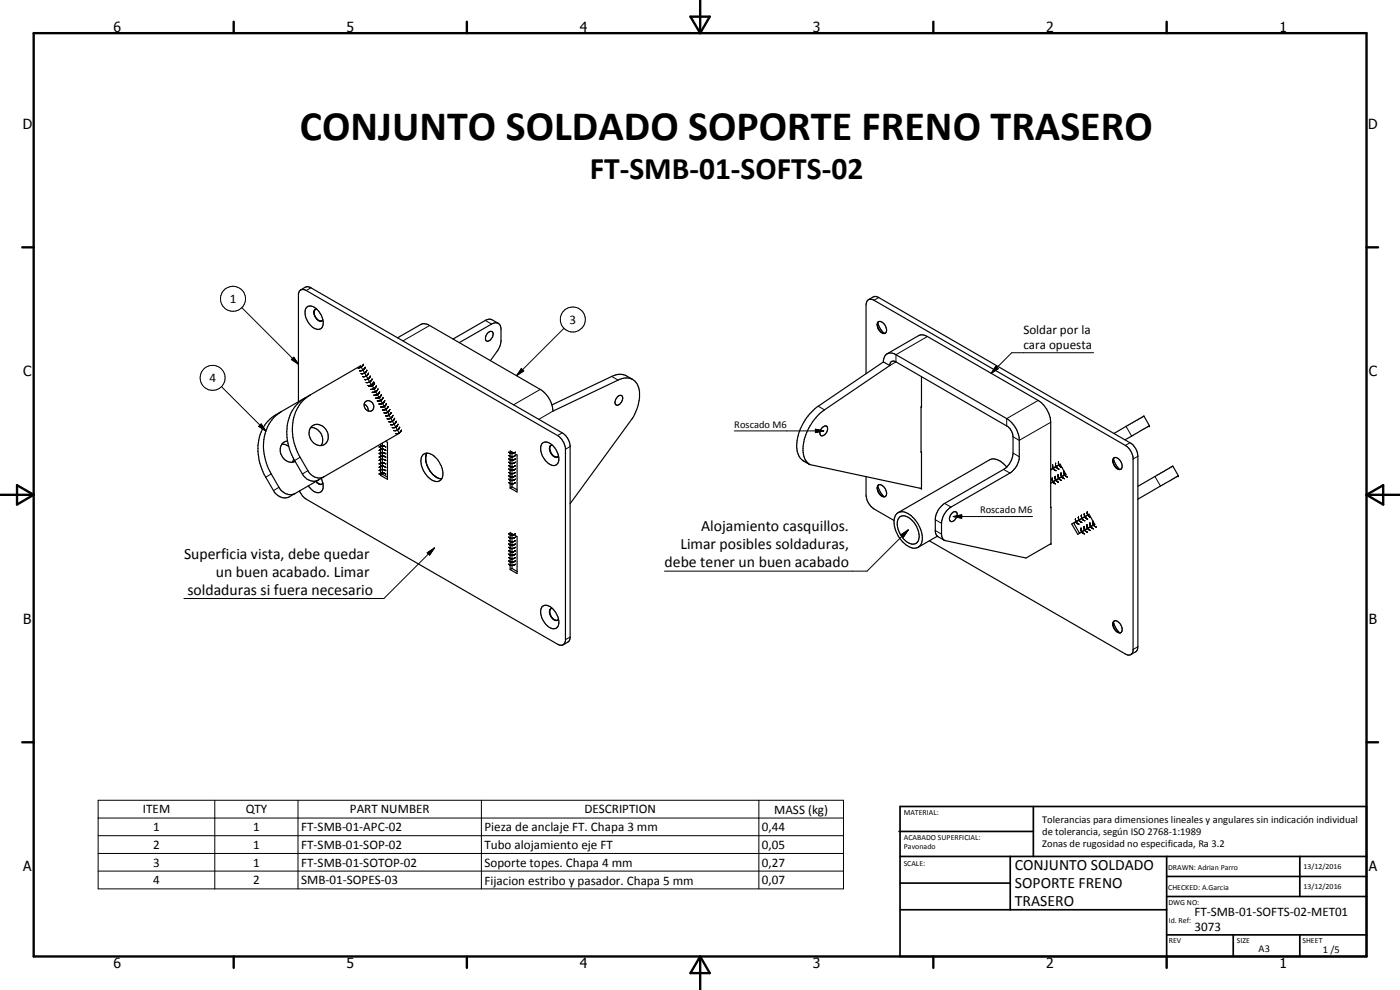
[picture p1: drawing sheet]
<svg xmlns="http://www.w3.org/2000/svg" width="420mm" height="297mm" viewBox="0 0 420 297" stroke-linecap="round" stroke-linejoin="round" font-family="sans-serif">
<g fill="none" stroke="#000" stroke-width=".35">
<path d="M90.2 87l-.3 .3-.3 .9v32.4M90.2 87h1.4l75.7 43.7a5.4 5.4 0 0 1 2.4 3.7v57.9l-.7 1.2M90.2 87l1.7-.9 1.1 .1 75.7 43.7a5.1 5.1 0 0 1 2.4 3.7v57.9l-.5 1-1.6 1M91.9 92.3a2.16 2.16 0 0 1 3.3 .6 5.1 5.1 0 0 1 1.5 5.3 2.22 2.22 0 0 1-3.5-.6 4.8 4.8 0 0 1-1.3-5.3zM94.3 93.1a2.52 2.52 0 0 0 2.2 3.3M94.4 93.1a2.54 2.54 0 0 0 2.1 3.2M94.6 92.8l-.2 .3M94.6 92.8l-.3 .3M95 92.8h-.4M96.9 95.9l-.4 .4M146.4 99.9l.9-.5a.96 .96 0 0 1 .8 .6 .96 .96 0 0 1-.2 1 1.62 1.62 0 0 1-1.9 1.3 1.84 1.84 0 0 1 .4-2.4zM149.6 97l-2.5-1.2-1.1 .2-10 5.7"/>
<path d="M260.6 89.9l1.9-1 .9 .2 75.7 43.7a5 5 0 0 1 2.4 4.1v57.2l-.5 1.4-1.6 .9M260.6 89.9h1.4l75.7 43.7a5.2 5.2 0 0 1 2.4 3.7v57.9a1.37 1.37 0 0 1-.9 1.3 1.37 1.37 0 0 1-1.5-.3l-58.8-33.9M260.6 89.9l-.5 .6-.2 .9v20.7M263.4 96.7a2.47 2.47 0 0 0 2.2 3.3l.2-.1M263.4 96.8l-.1 .8 .4 1.2 .7 .8 .9 .4M263.4 96.8l.7 1.8 1.2 1.4M263.7 96.5a2.42 2.42 0 0 1 2.1 3.4M263.7 96.5l-.3 .3M263.7 96.5l-.1 .1M265.7 99.9l-.4 .1M91.4 119.5a11.7 11.7 0 0 0-5.3 11.8l.5 2.6M93.1 118.5a12 12 0 0 0-5.2 12.7l1.3 4.4 3.2 5.6a3.7 3.7 0 0 0 4.8 1.8"/>
<path d="M93.1 118.5l-10.3 6a12.3 12.3 0 0 0-5 13.5l1.5 4.4 2.8 4.8a3.7 3.7 0 0 0 4.8 1.8l1.6-.9M111.5 115.4l5.1 8.9M111.5 115.6l-3.3-5.8-15.1 8.7M111.6 115.5l-.1 .1M119.3 101.3l7-3.9a2.76 2.76 0 0 1 2.6 .3l33.2 19.1a8.1 8.1 0 0 1 3.8 6.6l19.6-9.4a4.1 4.1 0 0 1 4.3-.2 4.1 4.1 0 0 1 2.1 3.8 13.6 13.6 0 0 1-2.3 8.1l-18.5 25.4M137.9 102.8l9.6-5.6a1.72 1.72 0 0 1 1.8-.2 1.72 1.72 0 0 1 1.1 1.5v4l-.3 1.3-.7 1.3-2.2 3.1M185.3 119.1l.4-.4a.88 .88 0 0 1 1.2 .3 .88 .88 0 0 1-.2 1.2 1.39 1.39 0 0 1-2 1.1l-.1-.9zM189.9 113.8a6.5 6.5 0 0 0-3.2-1.4h-1.5l-1.6 .5-18 8.6M265.1 108.6l-19.5 13.3a14.9 14.9 0 0 0-6.4 12.8 4.6 4.6 0 0 0 1.8 3.5l1.9 1.1M265.1 108.6a2.28 2.28 0 0 1 1.1-2.5 2.28 2.28 0 0 1 2.7 .3l33.2 19.2a8.3 8.3 0 0 1 3.8 6.1v5.8a6.4 6.4 0 0 1-2.8 4.4l-17.7 10.2a6.3 6.3 0 0 0-2.8 4.9v3.3a1.79 1.79 0 0 0 1.2 1.9l24.1 5.2 7.5-4.3M265.1 108.6l1.9 1.1M266.2 106.2l9.7-5.6 1-.1 .7 .1 34 19.5a8.2 8.2 0 0 1 3.7 6.6l.1 25.5"/>
<path d="M267 109.7l-19.6 13.3a15 15 0 0 0-6.3 13.3 4 4 0 0 0 2.2 3.1l33.3 7.1M267 109.7a1.14 1.14 0 0 1 .6-1.2 1.14 1.14 0 0 1 1.3 .1l33.2 19.2a4 4 0 0 1 1.9 3.3v4.8a6.3 6.3 0 0 1-2.8 4.9l-17.7 10.2a6.3 6.3 0 0 0-2.8 4.6l.1 4.5 .7 .9 1.9 1.1M276.6 113l-.2 9.2M84.4 123.5a12.5 12.5 0 0 0-4.7 14.5l.8 2.5 3.2 5.7a3.8 3.8 0 0 0 4.8 1.9M84.6 133.3l1 .1 1 .5M86.3 132.3a2.84 2.84 0 0 0-1.6 4.8 3 3 0 0 0 3.8 1.3M86.6 133.9l1.4 3.4 2.8 4.9a3.8 3.8 0 0 0 4.8 1.8M88.1 137.7l-.4 1M93.2 128.3a3.6 3.6 0 0 1 3.1 5.4M93.5 127.9a3.1 3.1 0 0 1 4.8 1.9 2.63 2.63 0 0 1-.8 3.5 2.63 2.63 0 0 1-3.4-.5 3.4 3.4 0 0 1-.6-4.9zM109.3 121.3l1 .9 .2 1.1M109.6 120.6a1.63 1.63 0 0 1 2.3 .5 1.63 1.63 0 0 1-.6 2.3 1.79 1.79 0 0 1-1.7-.9 1.79 1.79 0 0 1 0-1.9z"/>
<path d="M114.2 133.3v9.3M114.8 132.9v9.4M115.7 132.4l.6 .3v11.1l-2.1-1.2M116.6 124.2l3.2 5.8-22.6 13M126.9 136.4a2.95 2.95 0 0 1 4.1 1.1 5.7 5.7 0 0 1 1.4 6.4 2.7 2.7 0 0 1-4-.8 5.6 5.6 0 0 1-1.6-6.4zM128.1 136a6.3 6.3 0 0 0 4.1 7.6l.3 .1M153.1 135.3l2.1 1.2v11.1l-2.1-1.2zM153.7 135.6v10.5M162.6 133.1a2.02 2.02 0 0 1 3 .3 5.5 5.5 0 0 1 1.8 5.6 2.02 2.02 0 0 1-3.2-.3 4.9 4.9 0 0 1-1.6-5.6zM165 133.9a2.52 2.52 0 0 0 2.2 3.3M165.1 133.9a2.61 2.61 0 0 0 2.1 3.3M165.3 133.6l-.2 .3"/>
<path d="M165.3 133.6l-.3 .3M165.8 133.6h-.5M167.6 136.8l-.4 .4M246.7 128.4a.89 .89 0 0 1 .8-.6 .89 .89 0 0 1 .9 .6 1.79 1.79 0 0 1-2.1 2.2l-.2-.4v-.7zM276.4 135.6h.2M276.6 135.6v11.1l-.5-.2M276.6 122v13.6M318.2 139.4l-2.9 1.6M334.2 137.6l.6 1.8 1.2 1.4M334.2 137.6a2.67 2.67 0 0 0 1.8 3.2M334.3 137.4a2 2 0 0 1 2.4 1.9v1.1l-.4 .4M334.3 137.5l-.1 .1"/>
<path d="M334.4 137.3a2.03 2.03 0 0 0 .5 3l.7 .5h.7M343.3 124.8v.1M343.3 124.9l-9 5.1M343.3 124.8l1.7 3-7.4 4.2M351.9 139.9h.1M351.9 139.9l-10.4 6M352 139.9l1.6 2.8-12.1 7.1M89.9 147.3l.9 1.5 1.1 1 75.4 43.5 .9 .3 .8-.1M94.8 144.4a1.72 1.72 0 0 0 1.7 .9M94.9 144.4l.9 .8 .7 .1M95.6 144l-7.1 4.1M96.4 143.6a3 3 0 0 1-.2 4.1 2.89 2.89 0 0 1-3.4-1.5l-.3-.4"/>
<path d="M96.6 145.2l-.1 .1M96.9 144.9l-.4 .4M97.2 143l-1.6 1M114.8 142.3l-.6 .3M114.8 142.3l1.5 .8M153.1 159.8l2.1 1.2v11.1l-2.1-1.2zM153.7 146.1l-.6 .3M153.7 146.1l1.5 .8M259.9 143v5.6a5.5 5.5 0 0 0 2.4 4.1l6 3.5M263.4 145.8l.7 1.7 1.2 1.5M263.4 145.8a2.76 2.76 0 0 0 1.9 3.2M263.7 145.5a2.42 2.42 0 0 1 2.1 3.4l-.2 .1"/>
<path d="M263.7 145.5a2.25 2.25 0 0 0-.1 2.3 2.25 2.25 0 0 0 2.1 1.2M263.7 145.5l-.3 .3M265.3 149h.2M269.1 154.2a2.69 2.69 0 0 1 3.6 0 8.6 8.6 0 0 1 3.9 8.8 2.59 2.59 0 0 1-4.4 .7 9.2 9.2 0 0 1-3.8-8.1zM269.9 155.2a2.91 2.91 0 0 1 4 1.1 6.7 6.7 0 0 1 1.8 5.8 2.09 2.09 0 0 1-3.6 .4 6.2 6.2 0 0 1-2.4-7zM285.6 154.1a.88 .88 0 0 1 .8-.6 .88 .88 0 0 1 .9 .6 2.34 2.34 0 0 1-1.8 2.4l-.4-.2-.2-.8zM302.1 140.1a5.4 5.4 0 0 0-4.4-2.4l-28.1 16.1M315.3 152.2h.1M315.3 140.8l2.8-1.6 1.8 3.2-4.6 2.6M315.4 152.2v11.1l-.2-.1M316.1 144.4l.1 .1M319.9 142.2l-4.6 2.7"/>
<path d="M321.6 157.2l5.2-2.9 1.8 3.1-5.1 2.9zM323 156.4l.1 .1M324.8 159.4l.1 .1M326.8 154.3l-4.5 2.7 1.6 2.9 4.6-2.6M336 140.8h.2M153.7 170.6l-.6 .3M153.7 160.1v10.5M153.7 170.6l1.5 .8M281.3 160.9l-5.8 3.3M162.6 182.1a2.36 2.36 0 0 1 3.6 .9 4.6 4.6 0 0 1 1 5.3 2.57 2.57 0 0 1-3.6-1.2 4.6 4.6 0 0 1-1-5zM165 183.1a2.56 2.56 0 0 0 2.2 3l.4-.3M165.2 182.8l-.1 .1"/>
<path d="M165.3 182.6a1.99 1.99 0 0 0 .1 2.3l.8 .9 .8 .3M165.3 182.6l-.1 .2M165.8 182.5l-.5 .1M334.2 186.6l.6 1.8 1.2 1.4a2.67 2.67 0 0 1-1.8-3.2zM334.3 186.4a1.96 1.96 0 0 1 2.4 1.9 1.06 1.06 0 0 1-.3 1.5 1.06 1.06 0 0 1-1.5-.5 2.52 2.52 0 0 1-.6-2.9zM334.4 186.3l-.1 .1M336.4 189.8h-.4"/>
</g>
<g fill="none" stroke="#000" stroke-width=".3">
<path d="M72.5 92.3l17.1 17M93.3 86.4l-1.4 .8M128.9 97.7l-8 4.6M145.7 96.1l1.8 1.1M169.2 98.5l-14.1 14.2M263.7 89.3l-1.4 .8M66.5 116l13.3 13.3M87.4 107.9l.8-.7 1.4 2.1zM109.1 109.3l-.7 .9-1.1 .1M109.6 110.2a1.5 1.5 0 0 1-1.7 1M110.1 111.1l-.7 .8-1 .2M110.6 112l-.7 .8-1 .2"/>
<path d="M111.1 112.9l-.7 .8-1 .2M111.7 113.7l-.8 .9-1 .2M112.2 114.6l-.7 .9-1.1 .2M112.4 114.9l-.4 .7-1.3 .4M112.9 115.8l-.4 .7-1.3 .3M113.4 116.7a1.59 1.59 0 0 1-1.7 1M113.9 117.6l-.7 .8-1 .2M114.5 118.4l-.8 .9-1 .2M115 119.3l-.8 .9-1 .1M156.5 110.6l.7 .7-2.1 1.4zM162.1 116.8l-8 4.7M183.6 112.9l1.9 1.1"/>
<path d="M278.3 101l-9.4 5.4v2.2l-1.9 1.1M298.9 109.9l.7 .7-2.1 1.4zM328.2 105.8h-24.6l-6.1 6.2M77.7 127.9l.7-.7 1.4 2.1zM78.4 127.2l1.4 2.1-2.1-1.4zM90.1 137.2l-1.7 1M113.8 139.2a1.49 1.49 0 0 1 2 0M113.8 138.2a1.49 1.49 0 0 1 2 0M113.8 137.2a1.49 1.49 0 0 1 2 0M113.8 136.1a1.49 1.49 0 0 1 2 0M113.8 135.1a1.49 1.49 0 0 1 2 0M113.8 134.1a1.49 1.49 0 0 1 2 0"/>
<path d="M115.5 120.2l-.2 .2a1.36 1.36 0 0 1-1.6 .8M116 121.1l-.5 .7-1.3 .3M116.5 122l-.3 .5-.6 .4-.8 .1M117 122.9l-.9 .9-.8 .1M117.4 123.7l-.7 .9-1 .2M117.9 124.6a1.5 1.5 0 0 1-1.7 1M118.4 125.5l-.6 .9-1.1 .1M118.9 126.4l-.6 .9-1.1 .1M119.5 127.3l-.7 .8-1.1 .2M120 128.2l-.7 .8-1.1 .2M120.5 129.1l-.7 .8-1 .2M152.7 135.7l1 .4 1-.4"/>
<path d="M152.7 136.7l.7 .3h.6l.7-.3M152.7 137.7l.7 .3h.6l.7-.3M152.7 138.7l.7 .4h.6l.7-.4M152.7 139.7l.7 .4h.6l.7-.4M165.9 123.4l-4.2 2.4M168.7 129.9l-1.4 .8M171.1 134l-1.4 .8M220.4 129.3h26.8M240.9 138.1l1.9 1.1M244.7 128.8l2.5 .5-2.5 .5zM245.6 121.9l1.8 1.1M304 135.9l1.9 1.1"/>
<path d="M311.6 120.1l-9.5 5.5v2.2M315.3 126.7l-9.4 5.4-1.9-1M315.9 139.5a1.44 1.44 0 0 0 1 1.7M316.8 139v.3a1.41 1.41 0 0 0 1 1.5M317.7 138.5v.6a1.44 1.44 0 0 0 1 1.2M337.9 127.9l1.7 3M339.1 132.8l-1.4 .8M341.5 136.9l-1.4 .8M81.4 142.2l-1.7 1M83.7 146.2l-1.6 1M92.4 141.2l-1.6 1M113.8 142.2l1-.3 1 .3"/>
<path d="M113.8 141.2a1.49 1.49 0 0 1 2 0M113.8 140.2a1.49 1.49 0 0 1 2 0M152.7 140.7l.7 .4h.6l.7-.4M152.7 141.7l.7 .4h.6l.7-.4M152.7 142.7l.7 .4h.6l.7-.4M152.7 143.8l.7 .3h.6l.7-.3M152.7 144.8l.7 .4h.6l.7-.4M272.6 159l-12.4 12.4h-60.8M280.7 159.2l1.9 1.1M280.7 156l1.9 1M283.5 151l1.9 1.1M286.1 155l2.5-.5v1z"/>
<path d="M286.1 155h23.8M301.2 140.8l1.9 1.1M315.8 143.4v.9l1 .9M316.7 142.9a1.42 1.42 0 0 0 1 1.8M317.6 142.4l.1 1.1 .8 .6M318.4 141.9a1.55 1.55 0 0 0 1 1.7M319.3 141.4l.2 1.1 .8 .6M322.8 155.6a1.42 1.42 0 0 0 1 1.7M323.7 155.1a1.42 1.42 0 0 0 1 1.7M324.4 158.5l.2 1 .8 .7M324.6 154.6a1.48 1.48 0 0 0 1 1.7M325.3 157.9l.2 1.1 .8 .7"/>
<path d="M325.4 154.1a1.51 1.51 0 0 0 1 1.6M326.2 157.4l.2 1.1 .8 .7M326.3 153.5a1.51 1.51 0 0 0 1 1.7M327.1 156.9l.2 1.1 .8 .7M328 156.4l.2 1.1 .8 .7M346.6 143l1.7 2.8M128.2 165.9l2.2-1.5-1.5 2.1zM130.4 164.4l-15.2 15.2h-60M152.7 160.1l.7 .4h.6l.7-.4M152.7 161.2l.7 .3h.6l.7-.3M152.7 162.2l.7 .4h.6l.7-.4M152.7 163.2l.7 .4h.6l.7-.4"/>
<path d="M152.7 164.2l.7 .4h.6l.7-.4M152.7 165.2l.7 .4h.6l.7-.4M152.7 166.2l.7 .4h.6l.7-.4M152.7 167.3l.7 .3h.6l.7-.3M152.7 168.3a1.49 1.49 0 0 0 2 0M152.7 169.3a1.49 1.49 0 0 0 2 0M270.4 160.4l2.2-1.4-1.5 2.2zM171.1 191.1l-1.4 .8M341.5 194.1l-1.4 .8M29.5 240.1h223.6v26.6h-223.6zM29.5 245.4h223.6M29.5 250.7h223.6"/>
<path d="M29.5 256.1h223.6M64.5 240.1v26.6M89.4 240.1v26.6M144.5 240.1v26.6M227.7 240.1v26.6M29.5 261.4h223.6"/>
<circle cx="69.9" cy="89.6" r="3.8"/>
<circle cx="171.9" cy="95.9" r="3.8"/>
<circle cx="63.8" cy="113.4" r="3.8"/>
</g>
<g fill="#000">
<circle cx="345" cy="127.8" r=".18"/>
<circle cx="353.6" cy="142.7" r=".18"/>
</g>
<g fill="none" stroke="#000" stroke-width=".71">
<path d="M10.1 9.9h400v277.1h-400zM70.1 6.5v3.4M140.1 6.5v3.4M207.2 5h5.8l-2.9 4.9zM210.1 0v9.9M280.1 6.5v3.4M350.1 6.5v3.4M6.7 74.2h3.4M410.1 74.2h3.5M.1 148.5h10M5.1 145.6l5 2.9-5 2.9zM410.1 148.5h10"/>
<path d="M410.1 148.5l5-2.9v5.8zM6.7 222.7h3.4M410.1 222.7h3.5M70.1 287v3.4M140.1 287v3.4M210.1 287v10M210.1 287l2.9 5h-5.8zM280.1 287v3.4M350.1 287v3.4"/>
</g>
<g fill="none" stroke="#000" stroke-width=".51">
<path d="M269.8 249.5h40.3M270.1 242h140v45h-140zM270.1 257h140M303.2 257v16M310.1 242v15M350.1 257v30M390.1 257v12M270.1 265h33.1M270.1 273h80M350.1 269h60M350.1 263h60M350.1 280.5h60"/>
<path d="M370.1 280.5v6.5M390.1 280.5v6.5"/>
</g>
<path d="M87.4 107.9l.8-.7 1.4 2.1zM156.5 110.6l.7 .7-2.1 1.4zM298.9 109.9l.7 .7-2.1 1.4zM78.4 127.2l1.4 2.1-2.1-1.4zM244.7 128.8l2.5 .5-2.5 .5zM286.1 155l2.5-.5v1zM128.2 165.9l2.2-1.5-1.5 2.1zM270.4 160.4l2.2-1.4-1.5 2.2z" fill="#000"/>
<text font-size="12.6" x="90" y="42">CONJUNTO SOLDADO SOPORTE FRENO TRASERO</text>
<text font-size="9.4" x="177" y="53.7">FT-SMB-01-SOFTS-02</text>
<g font-size="4.7">
<text x="210.4" y="159.4">Alojamiento casquillos.</text>
<text x="55.2" y="167.6">Superficia vista, debe quedar</text>
<text x="204.2" y="164.8">Limar posibles soldaduras,</text>
<text x="64.8" y="173">un buen acabado. Limar</text>
<text x="199.5" y="170.2">debe tener un buen acabado</text>
<text x="56.2" y="178.4">soldaduras si fuera necesario</text>
<text x="304.6" y="261.1">CONJUNTO SOLDADO</text>
<text x="304.6" y="266.5">SOPORTE FRENO</text>
<text x="304.6" y="271.9">TRASERO</text>
</g>
<g font-size="4.2">
<text x="34" y="9.6">6</text>
<text x="104" y="9.6">5</text>
<text x="174" y="9.6">4</text>
<text x="244" y="9.6">3</text>
<text x="314" y="9.6">2</text>
<text x="384" y="9.6">1</text>
<text x="6.8" y="38.7">D</text>
<text x="410.6" y="38.7">D</text>
<text x="7" y="112.9">C</text>
<text x="410.8" y="112.9">C</text>
<text x="7" y="187.1">B</text>
<text x="410.8" y="187.1">B</text>
<text x="7" y="261.4">A</text>
<text x="410.8" y="261.4">A</text>
<text x="34" y="290.4">6</text>
<text x="104" y="290.4">5</text>
<text x="174" y="290.4">4</text>
<text x="244" y="290.4">3</text>
<text x="314" y="290.4">2</text>
<text x="384" y="290.4">1</text>
</g>
<g font-size="3.9">
<text x="68.9" y="90.9">1</text>
<text x="170.9" y="97.2">3</text>
<text x="307.1" y="100.3">Soldar por la</text>
<text x="307.1" y="104.8">cara opuesta</text>
<text x="62.9" y="114.6">4</text>
<text x="42.9" y="244.1">ITEM</text>
<text x="73.7" y="244.1">QTY</text>
<text x="105" y="244.1">PART NUMBER</text>
<text x="175.4" y="244.1">DESCRIPTION</text>
<text x="232.4" y="244.1">MASS (kg)</text>
<text x="46" y="249.3">1</text>
<text x="76" y="249.3">1</text>
<text x="90.4" y="249.3">FT-SMB-01-APC-02</text>
<text x="145.4" y="249.4">Pieza de anclaje FT. Chapa 3 mm</text>
<text x="228.7" y="249.3">0,44</text>
<text x="46" y="254.7">2</text>
<text x="76" y="254.7">1</text>
<text x="90.4" y="254.7">FT-SMB-01-SOP-02</text>
<text x="145.4" y="254.8">Tubo alojamiento eje FT</text>
<text x="228.7" y="254.7">0,05</text>
<text x="46" y="260">3</text>
<text x="76" y="260">1</text>
<text x="90.4" y="260">FT-SMB-01-SOTOP-02</text>
<text x="145.4" y="260.1">Soporte topes. Chapa 4 mm</text>
<text x="228.7" y="260">0,27</text>
<text x="46" y="265.3">4</text>
<text x="76" y="265.3">2</text>
<text x="90.4" y="265.3">SMB-01-SOPES-03</text>
<text x="145.4" y="265.4">Fijacion estribo y pasador. Chapa 5 mm</text>
<text x="228.7" y="265.3">0,07</text>
<text x="358.5" y="275">FT-SMB-01-SOFTS-02-MET01</text>
<text x="358.5" y="279.4">3073</text>
</g>
<g font-size="3.1">
<text x="220.4" y="128.4">Roscado M6</text>
<text x="294.1" y="154.1">Roscado M6</text>
<text x="312.7" y="246.8">Tolerancias para dimensiones lineales y angulares sin indicación individual</text>
<text x="312.7" y="250.4">de tolerancia, según ISO 2768-1:1989</text>
<text x="312.7" y="254">Zonas de rugosidad no especificada, Ra 3.2</text>
<text x="377.7" y="285.6">A3</text>
<text x="397" y="285.9">1 /5</text>
</g>
<g font-size="2.4">
<text x="271.2" y="244.4">MATERIAL:</text>
<text x="271.3" y="252">ACABADO SUPERFICIAL:</text>
<text x="271.3" y="254.6">Pavonado</text>
<text x="271.2" y="259.7">SCALE:</text>
<text x="350.6" y="261">DRAWN: Adrian Parro</text>
<text x="391.2" y="260.6">13/12/2016</text>
<text x="350.6" y="267">CHECKED: A.Garcia</text>
<text x="391.2" y="266.7">13/12/2016</text>
<text x="350.6" y="271.4">DWG NO:</text>
<text x="350.8" y="276.9">Id. Ref:</text>
<text x="350.8" y="282.8">REV</text>
<text x="371.2" y="282.9">SIZE</text>
<text x="390.9" y="282.9">SHEET</text>
</g>
</svg>
